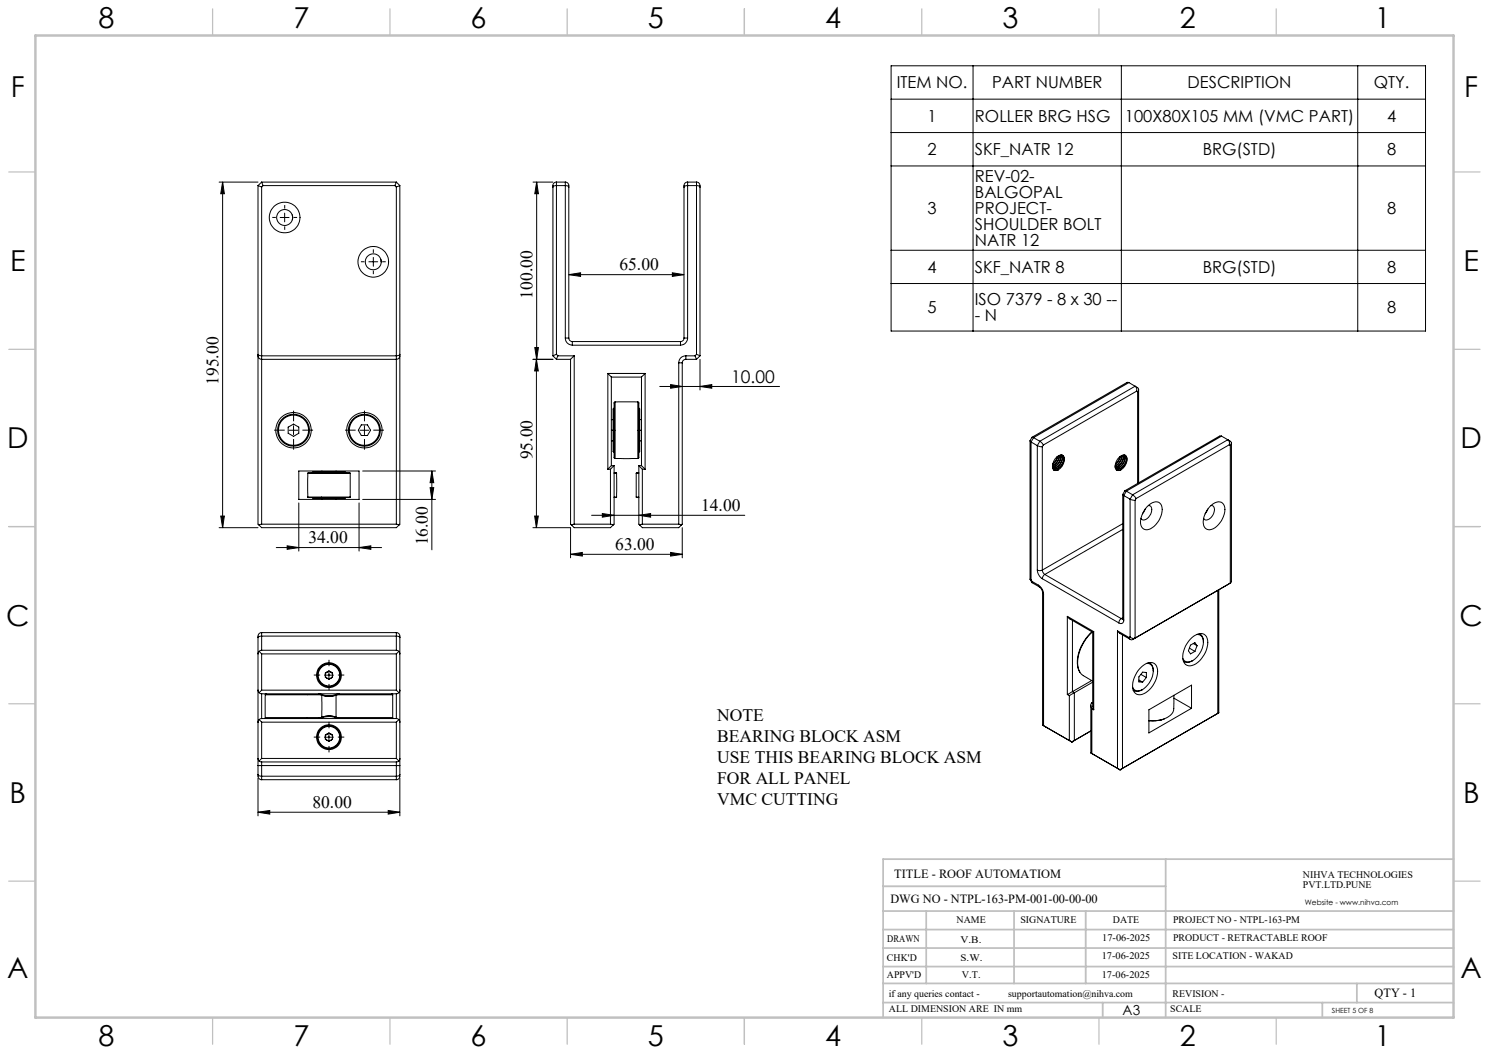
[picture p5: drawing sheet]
<svg xmlns="http://www.w3.org/2000/svg" width="420mm" height="297mm" viewBox="0 0 420 297" stroke-linecap="round" stroke-linejoin="round" font-family="sans-serif">
<g fill="none" stroke="#000" stroke-width=".28">
<path d="M251.4 18.6h150.7v74.8h-150.7zM274.5 18.6v74.8M316.3 18.6v74.8M383 18.6v74.8M251.4 28h150.7M251.4 37.4h150.7M61.8 51.4h11M62.8 51.4l.5 3.2h-1zM62.8 51.4v97.4M72.8 52.3l1 .5M72.8 52.3v95.5l.3 .3M73.8 51.4l.4 .9"/>
<path d="M73.8 52.8v95M73.8 51.4h38M73.8 51.4l-1 .9M74.2 52.3h37.2M74.2 52.3l-.4 .5M111.4 52.3l.4 .5M111.8 51.4l-.4 .9M111.8 52.8v95M111.8 51.4l1 .9M112.8 52.3l-1 .5M112.8 52.3v95.6l-.3 .2M150.4 51.4h5.6"/>
<path d="M151.4 51.4l.5 3.2h-1.1zM151.4 51.4v49.9M156 52.8l.1-.3 .6-.2 3.2 .1 .5 .4M157 51.4a.95 .95 0 0 0-1 .9v48.1M157 51.4h2.5M157 51.4v48.5M159.5 51.4a.96 .96 0 0 1 .9 .9v43.1M159.5 51.4v44M192.9 52.8l.8-.5h2.9l.6 .2 .2 .3M194 51.4a.96 .96 0 0 0-1.1 .9v43.1M194 51.4h2.5M194 51.4v44"/>
<path d="M196.5 51.4a.95 .95 0 0 1 .9 .9v48.1M196.5 51.4v48.5M251.4 46.8h150.7M79 61.3h2.5M80.3 60.1v2.5M82.4 60.6v1.4M104 73.8h2.5M105.3 72.6v2.5M107.4 73.2l.1 .7M160.4 77.5l3.4-.6v1.1zM160.4 77.5h32.5M189.7 76.9l3.2 .6-3.2 .5z"/>
<path d="M251.4 70.6h150.7M251.4 80h150.7M72.8 99.9l.3 .4 .7 .1h38l.6-.1 .4-.4M150.8 98h1.1l-.5 3.3zM157 99.9l-1 .5M157 99.9l.4 .5M159.5 95.4a1.99 1.99 0 0 0 1.9 2M159.5 95.4h.9M160.4 95.4a.96 .96 0 0 0 1 .9M161.4 96.3v1.1M161.4 97.4h30.5M161.4 96.3h30.5"/>
<path d="M191.9 96.3v1.1M192.9 95.4a.96 .96 0 0 1-1 .9M192.9 95.4h1.1M194 95.4a2.05 2.05 0 0 1-2.1 2M196.5 99.9l.9 .5M196.5 99.9l-.5 .5M72.8 100.4a1.02 1.02 0 0 0 1 .9h38a.96 .96 0 0 0 1-.9M101.9 119.8h1.7l.9 1.6-.9 1.4h-1.7l-.8-1.4zM150.3 101.3h5.7M151.3 101.3l.5 3.3h-1zM151.3 101.3v47.5M156 100.4l1 .9"/>
<path d="M157 101.3h3.9M157.4 100.4l-.4 .9M157.4 100.4h4.6M160.9 101.3v46.5l.4 .3M162 100.4l-1.1 .9M162 100.4v47.4M171.4 105.3l1 1.1M171.4 105.3h10.6M171.4 105.3v27.1M172.4 118.4h.5M172.4 106.4h8.5M172.4 106.4v24.9"/>
<path d="M173.2 115.1l-.3 .3v6M173.5 113.4h6.4M173.5 113.4l-.3 .2v15.5l.3 .2M173.5 113.4v15.9M179.9 113.4l.3 .2v15.5l-.3 .2M179.9 113.4v15.9M180.2 115.1l.2 .3v6M180.4 118.4h.5M180.9 106.4v24.9M182 105.3l-1.1 1.1M182 105.3v27.1M186.1 109h33.8"/>
<path d="M189.2 108.5l3.2 .5-3.2 .5zM191.5 102.3h.9M191.5 102.3v45.5M192.4 102.3v45.6l-.2 .2M193.5 100.4v.9M193.5 100.4a1.93 1.93 0 0 0-2 1.9M193.5 101.3a.97 .97 0 0 0-1.1 1M193.5 101.3h3M193.5 100.4h2.5M196 100.4l.5 .9M197.4 100.4l-.9 .9M197.4 109l3.4-.5v1z"/>
<path d="M197.4 101.3v8.7M318.4 107.9h-.6l-26.7 15.4M318.4 107.9l1.8 1M318.4 107.9l-26.9 15.5M320.2 108.9l.4 .5v.9M320.2 108.9l.7 .5a.73 .73 0 0 1 0 1.1M320.2 108.9l-26.9 15.6M320.6 110.3l-26.3 15.2M320.6 110.3l.3 .2M320.9 110.5v25.8M321.2 109.9v26.3M81.3 120.5l1.5-.9 1.5 .9v1.7l-1.5 .9-1.5-.9z"/>
<path d="M81.5 121.4h2.5M82.8 120.1v2.5M82.8 125.6v.2M84.3 132.9h17v8h-17zM86.8 133.5v6.7M86.8 133.5l.1-.2 11.9 .2M86.8 133.5h12M88.1 133.3l.2-.2h9l.2 .2M90.8 132.9v.2M94.8 132.9v.2M98.3 121.4h.2M98.8 133.5v6.7"/>
<path d="M101.5 121.4h2.5M102.3 132.9h20.5M102.8 120.1v2.5M121.3 137.5h1l-.5 3.4zM121.8 132.9l.5 3.2h-1zM121.8 132.9v22.2M171.4 132.4h.8M172.2 132.4v15.4M172.4 131.3l-1 1.1M172.4 124.4h.5M172.4 131.3h.8M172.4 121.4h.5"/>
<path d="M172.9 121.4v4.3a2.08 2.08 0 0 0 .3 1.9M173.2 133.3l.7 .2M173.2 131.3l-1 1.1M173.2 131.3v16.5l-.3 .3M173.2 133.5h.7M173.5 129.3h6.4M173.9 133.5v6.7M179.5 133.5v6.7M179.5 133.5h.7M180.2 133.3l-.7 .2M180.2 131.3l1 1.1M180.2 131.3v16.6l.3 .2"/>
<path d="M180.2 131.3h.7M180.4 121.4v4.3a2.31 2.31 0 0 1-.2 1.9M180.4 124.4h.5M180.4 121.4h.5M180.9 131.3l1.1 1.1M181.2 132.4h.8M181.2 132.4v15.4M290.5 124.4v39l.3 .1M290.8 124.7v38.8M290.8 124.7l1.8 1M291.1 123.4l-.6 .9 .3 .4M291.1 123.4h.4"/>
<path d="M291.5 123.4l1.8 1.1M291.5 123.4l-.7 1.3M292.6 125.7l1.4 .3M292.6 125.7v35.1M293.3 124.5l1 1M293.3 124.5l-.7 1.2M294 126v34.8M294.3 125.5l-.3 .5M297.3 132.6l.2 .1 .9-.1M298.2 128.8l-.3 1-.9 1M298.4 128.7a4 4 0 0 1-1.5 2.3M298.7 128.5v.4a3.5 3.5 0 0 1-1.8 2.5"/>
<path d="M298.8 128.4a3.3 3.3 0 0 1-1.9 3.1M299.1 128.4a3.1 3.1 0 0 1-2.2 3.3 1.14 1.14 0 0 0 1 .7 1.14 1.14 0 0 0 1-.6 3.1 3.1 0 0 0 1.2-2.9M299.2 128.4a3.2 3.2 0 0 1-2.3 3.4M299.4 128.3a2.9 2.9 0 0 1-2.4 3.7M299.5 128.4a2.81 2.81 0 0 1-2.4 3.6M299.6 128.4a2.48 2.48 0 0 1-.6 3.2l-.3 .3a1.36 1.36 0 0 1-1.5 .2M300.1 128.9a1.11 1.11 0 0 0-1-.6 1.11 1.11 0 0 0-1 .6 2.98 2.98 0 0 0-.9 3.6l.4 .2 .8-.1M300.1 128.9a3.4 3.4 0 0 1-1.7 3.7M314.9 132.6l.3 .1 .9-.1M315.9 128.8l-.4 1-.9 1M316.1 128.7a4 4 0 0 1-1.5 2.3M316.4 128.5l-.3 1.2-.4 .8-1.2 .9"/>
<path d="M316.5 128.4a3.3 3.3 0 0 1-2 3.1M316.7 139.4v35.1M316.8 128.4a3.1 3.1 0 0 1-2.2 3.3 1.14 1.14 0 0 0 1 .7 1.14 1.14 0 0 0 1-.6 3.1 3.1 0 0 0 1.2-2.9M316.9 128.4a3.1 3.1 0 0 1-2.3 3.4M317 139.8l1.8 1M317 139.8v35.1M317.1 128.3a2.97 2.97 0 0 1-2.4 3.7 2.86 2.86 0 0 0 2.5-3.6M317.3 128.4a2.41 2.41 0 0 1-.4 3l-1 .7h-1M317.7 138.5h-.4l-.6 .9 .3 .4M317.7 138.5l-.7 1.3M317.7 138.5l1.8 1.1M317.8 128.9a1.14 1.14 0 0 0-2 0 2.98 2.98 0 0 0-.9 3.6l.4 .2 .8-.1"/>
<path d="M317.8 128.9a3.4 3.4 0 0 1-1.7 3.7M319.5 139.6l1 1M319.5 139.6l-.7 1.2M344.6 123h-.6l-26.7 15.4M344.6 123l-26.9 15.5M344.6 123l1.7 1M346.3 124l.5 .7-.1 .7M346.3 124l.7 .5a.69 .69 0 0 1 0 1.1M346.3 124l-26.8 15.6M346.7 125.4l-26.2 15.2M346.7 125.4l.3 .2M347 125.6v38.9"/>
<path d="M347.3 125v39l-.3 .5M61.8 148.8h11M62.3 145.6h1l-.5 3.2zM73.1 148.1l.7 .7h38l.7-.7M73.8 147.8l-.7 .3M73.8 147.8h38M77.9 154.4h29.7M81 153.9l3.3 .5-3.3 .5zM84.3 141.8v13.6M86.8 140.2l.1 .1 11.9-.1M86.8 140.2h12M88.1 140.3l.2 .3h9l.2-.3"/>
<path d="M90.8 140.6v.3M94.8 140.6v.3M101.3 154.4l3.3-.5v1zM101.3 141.8v13.6M102.3 140.9h20.5M111.8 147.8l.7 .3M150.3 148.8h10.6v8.5M150.8 145.6h1l-.5 3.2zM160.9 156.3l3.4-.5v1zM160.9 156.3h31.5M161.3 148.1l.7 .7h10.2l.7-.7M162 147.8l-.7 .3"/>
<path d="M162 147.8h10.2M166.9 145.3h43.2M169.9 144.8l3.3 .5-3.3 .6zM172.2 147.8l.7 .3M173.2 140.2h.7M173.9 140.2l-.7 .1M179.5 140.2l.7 .1M179.5 140.2h.7M180.2 145.3l3.3-.5v1.1zM180.5 148.1l.7 .7h10.3l.7-.7M181.2 147.8l-.7 .3M181.2 147.8h10.3"/>
<path d="M189.2 155.8l3.2 .5-3.2 .5zM191.5 147.8l.7 .3M192.4 148.8v8.5M316.7 147.7l-22.7 13.1M316.7 149.3l-22 12.7M318.8 140.8l1.4 .3M318.8 140.8v38.8M320.2 141.1v38.9M320.5 140.6l-.3 .5M323 143.6l-.7 1.3M323.5 142.9a2.76 2.76 0 0 1 3.7-1 3.8 3.8 0 0 1 0 4.4 4.8 4.8 0 0 1-4.1 3.1 2.41 2.41 0 0 1-1.2-3.4l.8-1.9zM323.9 142.6h.1a1.08 1.08 0 0 1 .8 1.5 2.82 2.82 0 0 1-2.5 2.5l-.5-.4"/>
<path d="M340.7 143.6l-.8 1.3M341.2 142.9a2.76 2.76 0 0 1 3.6-1 4.5 4.5 0 0 1-.7 5.6 3.1 3.1 0 0 1-4.1 1.5 3.8 3.8 0 0 1 0-4.3zM341.6 142.6a1.22 1.22 0 0 1 .8 2 2.55 2.55 0 0 1-2.4 2l-.5-.4M72.8 179.8l.8-.4h38.4l.8 .4M73.8 178.4a.96 .96 0 0 0-1 1v34.5M73.8 178.4v5M73.8 178.4h38M111.8 178.4a.95 .95 0 0 1 1 1v34.5M111.8 178.4v5M290.5 163.4l.6 .9M290.8 163.5l.3 .5M291.1 164v.4l2.1 1.1"/>
<path d="M291.1 164l1.8 1.1M292.6 160.8a3.2 3.2 0 0 0 1.4 2.4M292.6 160.8l.7 .2 .7-.2M292.9 165.1a3.2 3.2 0 0 1 1.5 2.4M292.9 165.1l.3 .4M293.2 165.5l.6 .7 .3 .9M294 160.8l.1 .5 .6 .7M294 163.2l21.6 12.5M294.1 167.1l.3 .4M294.1 167.1v37.4M294.4 167.5v37.2M294.7 162l-.6 .7-.1 .5"/>
<path d="M294.7 162l21.6 12.5M301.1 173.8l.5 .7 6.6 3.8M301.1 173.8l7.4 4.3M301.1 173.8v22.1M302.5 175v20.1M308 178.2a11.3 11.3 0 0 0-3.9 10.3l.5 1M308.1 178.3a11.5 11.5 0 0 0-3.9 10.2l.8 1.6 3.2 2M308.2 178.3v21.1l.3 .8M308.5 178.1l-.3 .2M308.5 178.1v22.1M315.2 177.9l.7 .8 3 1.7M315.2 177.9v38.8l.7 .4"/>
<path d="M315.2 177.9l3.3 1.9M316.3 174.5l-.5 .5-.2 .7M316.3 174.5l.4 .1M316.6 179.1v37.6M316.7 174.5v.1M316.7 174.5l.3 .4M316.7 174.2l-.4 .3M317 174.9a.85 .85 0 0 1-.4 .9 .85 .85 0 0 1-1-.1M318.5 179.8a.73 .73 0 0 0 1 .6M318.8 179.6l.6 .4h.8M318.8 179.6l-.3 .2M320.2 180l-.7 .4"/>
<path d="M337.5 179a1.8 1.8 0 0 1 1.9 2.1M338.3 178.7l.5 .3 .5 .8 .1 1.3M338.3 178.7l.2 .1M343.5 166.5v34.7M343.8 166.3v34.7M347 164.5l-26.8 15.5M347 164.5l-27.5 15.9M72.8 194.7l.3 .7M73.1 183.7l-.3 .7M73.1 195.4l.7 .3M73.1 183.7l.7 .7M73.8 183.4l-.7 .3"/>
<path d="M73.8 184.4v10.3M73.8 195.7v7M73.8 194.7h38M73.8 184.4h38M73.8 194.7l-.7 .7M73.8 195.7h38M73.8 183.4h38M74.8 196v6.4M74.8 196h15.7M75.1 195.7l-.3 .3M90.3 195.7a5.9 5.9 0 0 0 5 0M90.8 196.1v6.2"/>
<path d="M91.5 190.4h2.6M91.8 189.8l1-.6 1 .6v1.2l-1 .6-1-.6zM92.8 189.2v2.5M94.8 196.1v6.2M95.1 196h15.7M95.6 195.7a6.1 6.1 0 0 1-5.7 0 6.1 6.1 0 0 0 5.8 0M110.5 195.7l.3 .3M110.8 196v6.4M111.8 183.4l.7 .3M111.8 184.4v10.3M111.8 195.7v7M111.8 194.7l.7 .7"/>
<path d="M112.5 183.7l.3 .7M112.5 195.4l-.7 .3M112.5 183.7l-.7 .7M112.8 194.7l-.3 .7M301.1 195.9l.5 .3M301.6 196.2v12.7M302.5 195.1l-1.4 .8M302.5 195.1l.5 .3M303 195.4l-1.4 .8M303 195.4v13.5M307.7 198.9v13.5M307.9 191.9l-5.4 3.2"/>
<path d="M308 198.3a1.26 1.26 0 0 0 0 1.6M308 199.9v12.6M308 199.9l.5 .3M308 198.3l.2 .1M308.2 198.1l-.2 .2M308.2 192.4l-5.2 3M319.5 193.8a1.77 1.77 0 0 0 2.8 .7M321.2 191.8l1.1 .6M321.6 188.5a3.1 3.1 0 0 1 4.3-1.1 5.4 5.4 0 0 1-.7 6 4.5 4.5 0 0 1-4.6 2.4 3.2 3.2 0 0 1-.9-4l.9-2.1zM321.8 190.2l1.6 .9M322.3 194.5a2.34 2.34 0 0 1-2.6 .2l.2 .1M323.4 187.1a1.85 1.85 0 0 1 1.9 2.4 6.9 6.9 0 0 1-3 5"/>
<path d="M323.4 191.1v-1.4l-1.1-.1-1.1 1.3v1.4l1.1 .1M323.4 191.1l-1.1 1.3M324.4 187l-.3-.1 .9 .8 .3 1.6M331.1 196.1v3.8a4 4 0 0 1-3.5 3.1l-3.5 .3h1.9l2.4-.5M331.1 196.9l5 2.9M333.8 186.5l.2 .1M335.5 182.8l1.5 .9M335.7 180.3a3.5 3.5 0 0 1 4-1.4 3.7 3.7 0 0 1 .6 4.3 6.1 6.1 0 0 1-5.1 4.6 2.66 2.66 0 0 1-1.5-3.5l.7-2.1zM336.4 186.3l-.9 .5a1.68 1.68 0 0 1-1.7-.3M336.6 181.5l1 .6M337.6 182.1l-.6 1.6M337.6 182.1l-.6-.8-1.2 .7-.6 1.5 .6 .9 1.2-.7"/>
<path d="M339.4 181.1a6.1 6.1 0 0 1-4.2 5.6 1.51 1.51 0 0 1-1.6-1M72.8 213.9l.3 .7M72.8 215.9h1M72.8 213.9v2M72.8 218.5l.8 .4h38.4l.6-.1 .2-.3M72.8 215.9v3a1.02 1.02 0 0 0 1 1M72.8 219.5v10.6M73.1 202.9l-.3 .8M73.1 214.6l.7 .3M73.1 202.9l.7 .8M73.8 202.7l-.7 .2M73.8 214.9v1"/>
<path d="M73.8 203.7v10.2M73.8 215.9v4M73.8 213.9l-.7 .7M73.8 203.7h38M73.8 213.9h38M73.8 214.9h38M73.8 202.7h38M73.8 215.9h38M73.8 219.9h38M74.8 202.4l.3 .3M74.8 202.4h15.7M90.3 202.7a5.9 5.9 0 0 1 5 0"/>
<path d="M91.5 207.9h2.6M91.8 207.3l1-.6 1 .6v1.2l-1 .6-1-.6zM92.8 206.7v2.5M95.1 202.4h15.7M95.6 202.7a6.1 6.1 0 0 0-5.7 0 6.1 6.1 0 0 1 5.8 0M110.8 202.4l-.3 .3M111.8 202.7l.7 .2M111.8 214.9v1M111.8 215.9h1M111.8 203.7v10.2M111.8 215.9v4M111.8 213.9l.7 .7"/>
<path d="M112.5 202.9l.3 .8M112.5 214.6l-.7 .3M112.5 202.9l-.7 .8M112.8 213.9l-.3 .7M112.8 213.9v2M112.8 215.9v3a.96 .96 0 0 1-1 1M112.8 219.5v10.6M294.1 204.5l.3 .2M294.1 204.5l8.2 4.8M294.4 204.7l7.2 4.2M301.6 208.9l.7 .4M302.3 209.3h.1"/>
<path d="M303 208.9l-.7 .4M303 208.9l4.7-2.7-5.4 3.1M307.7 212.4l.3 .1M307.7 212.4l1 .5M308 212.5l7.9 4.6M315.9 217.1h.1M316.6 216.7l-.7 .4M324.1 200.2l12-7v6.6l-12 6.9zM343.5 201.2l-26.9 15.5M343.8 201l-.3 .2M343.8 201l-27.9 16.1M72.8 229.1l3.3-.5v1z"/>
<path d="M72.8 229.1h40M109.5 228.6l3.3 .5-3.3 .5z"/>
<circle cx="80.3" cy="61.3" r="2.25"/>
<circle cx="80.3" cy="61.3" r="4.3"/>
<circle cx="105.3" cy="73.9" r="2.25"/>
<circle cx="105.3" cy="73.9" r="4.3"/>
<circle cx="82.8" cy="121.3" r="4.2"/>
<circle cx="82.8" cy="121.3" r="4.5"/>
<circle cx="82.8" cy="121.3" r="5"/>
<circle cx="102.8" cy="121.3" r="4.5"/>
<circle cx="102.8" cy="121.3" r="4.2"/>
<circle cx="102.8" cy="121.3" r="5"/>
<circle cx="92.8" cy="190.4" r="3.2"/>
<circle cx="92.8" cy="190.4" r="3.5"/>
<circle cx="92.8" cy="190.4" r="1.01"/>
<circle cx="92.8" cy="190.4" r="3"/>
<circle cx="92.8" cy="207.9" r="3.3"/>
<circle cx="92.8" cy="207.9" r="3.5"/>
<circle cx="92.8" cy="207.9" r="1.03"/>
<circle cx="92.8" cy="207.9" r="3.1"/>
</g>
<g fill="none" stroke="#000" stroke-width=".28" stroke-dasharray="15.2 1.3 1.3 1.3" stroke-linecap="butt">
<path d="M80.3 58.8v-1M77.8 61.3h-1M80.3 63.8v1M82.8 61.3h1M102.8 73.8h-1M105.3 71.3v-1M105.3 76.3v1M107.8 73.8h1M82.8 118.8v-3M102.8 118.8v-3M80.3 121.3h-3M82.8 123.8v3"/>
<path d="M85.3 121.3h3M100.3 121.3h-3M102.8 123.8v3M105.3 121.3h3M90.3 190.4h-1.8M92.8 187.9v-1.8M92.8 192.9v1.8M95.3 190.4h1.8M90.3 207.9h-1.8M92.8 205.4v-1.8M92.8 210.4v1.8M95.3 207.9h1.8"/>
</g>
<g fill="none" stroke="#c0c0c0" stroke-width=".35">
<path d="M60 2.5v7.5M110 2.5v7.5M160 2.5v7.5M210 2.5v7.5M260 2.5v7.5M310 2.5v7.5M360 2.5v7.5M2.5 48.5h7.5M410 48.5h7.5M2.5 98.5h7.5M410 98.5h7.5M2.5 148.5h7.5"/>
<path d="M410 148.5h7.5M2.5 198.5h7.5M410 198.5h7.5M2.5 248.5h7.5M410 248.5h7.5M60 287v7.5M110 287v7.5M160 287v7.5M210 287v7.5M260 287v7.5M310 287v7.5M360 287v7.5"/>
</g>
<g fill="none" stroke="#c0c0c0" stroke-width=".5">
<path d="M249.1 257h160.9M249.1 250h79.7M261.3 257v20.4M286 257v20.4M306.2 257v20.4M328.8 242.3v44.7M410 242.3h-160.9v44.7M249.1 272.6h160.9M249.1 267.4h160.9M249.1 262.2h160.9M249.1 277.4h160.9M382.7 277.4v5.4"/>
<path d="M249.1 282.8h160.9M311 282.8v4.2M373 282.8v4.2"/>
</g>
<path d="M10 10h400v277h-400z" fill="none" stroke="#c0c0c0" stroke-width=".7"/>
<g fill="#000">
<path d="M62.8 51.4l.5 3.2h-1zM62.3 145.6h1l-.5 3.2zM121.8 132.9l.5 3.2h-1zM121.3 137.5h1l-.5 3.4zM151.4 51.4l.5 3.2h-1.1zM150.8 98h1.1l-.5 3.3z"/>
<path d="M160.4 77.5l3.4-.6v1.1zM189.7 76.9l3.2 .6-3.2 .5zM160.9 156.3l3.4-.5v1zM189.2 155.8l3.2 .5-3.2 .5z"/>
<path d="M151.3 101.3l.5 3.3h-1zM150.8 145.6h1l-.5 3.2z"/>
<path d="M189.2 108.5l3.2 .5-3.2 .5zM197.4 109l3.4-.5v1z"/>
<path d="M81 153.9l3.3 .5-3.3 .5zM101.3 154.4l3.3-.5v1z"/>
<path d="M169.9 144.8l3.3 .5-3.3 .6zM180.2 145.3l3.3-.5v1.1z"/>
<path d="M109.5 228.6l3.3 .5-3.3 .5zM72.8 229.1l3.3-.5v1z"/>
</g>
<g font-size="8.1">
<text x="27.8" y="8">8</text>
<text x="82.8" y="8">7</text>
<text x="132.8" y="8">6</text>
<text x="182.8" y="8">5</text>
<text x="232.8" y="8">4</text>
<text x="282.8" y="8">3</text>
<text x="332.8" y="8">2</text>
<text x="387.8" y="8">1</text>
<text x="3" y="27.2">F</text>
<text x="413" y="27.2">F</text>
<text x="2.8" y="76.5">E</text>
<text x="412.8" y="76.5">E</text>
<text x="2" y="126.5">D</text>
<text x="412" y="126.5">D</text>
<text x="1.7" y="176.5">C</text>
<text x="411.7" y="176.5">C</text>
<text x="2.7" y="226.5">B</text>
<text x="412.7" y="226.5">B</text>
<text x="2" y="275.7">A</text>
<text x="412" y="275.7">A</text>
<text x="27.8" y="295">8</text>
<text x="82.8" y="295">7</text>
<text x="132.8" y="295">6</text>
<text x="182.8" y="295">5</text>
<text x="232.8" y="295">4</text>
<text x="282.8" y="295">3</text>
<text x="332.8" y="295">2</text>
<text x="387.8" y="295">1</text>
</g>
<g font-size="4.9">
<text x="174.7" y="76.3">65.00</text>
<text x="150.2" y="84.2" transform="rotate(-90 150.2 84.2)">100.00</text>
<text x="206.2" y="107.9">10.00</text>
<text x="61.6" y="108.6" transform="rotate(-90 61.6 108.6)">195.00</text>
<text x="150.2" y="129.6" transform="rotate(-90 150.2 129.6)">95.00</text>
<text x="197.8" y="144.2">14.00</text>
<text x="87" y="153.3">34.00</text>
<text x="120.7" y="153.8" transform="rotate(-90 120.7 153.8)">16.00</text>
<text x="173.5" y="155.1">63.00</text>
<text x="202.3" y="203.3">NOTE</text>
<text x="202.3" y="209.2">BEARING BLOCK ASM</text>
<text x="202.3" y="215.2">USE THIS BEARING BLOCK ASM</text>
<text x="202.3" y="221.1">FOR ALL PANEL</text>
<text x="88.1" y="227.9">80.00</text>
<text x="202.3" y="227">VMC CUTTING</text>
</g>
<g font-size="4.7">
<text x="253" y="24.9">ITEM NO.</text>
<text x="279.8" y="24.9">PART NUMBER</text>
<text x="335" y="24.9">DESCRIPTION</text>
<text x="387.5" y="24.9">QTY.</text>
<text x="261.6" y="34.3">1</text>
<text x="275" y="34.3">ROLLER BRG HSG</text>
<text x="317.3" y="34.3">100X80X105 MM (VMC PART)</text>
<text x="391.2" y="34.3">4</text>
<text x="261.6" y="43.8">2</text>
<text x="275" y="43.8">SKF_NATR 12</text>
<text x="339.2" y="43.8">BRG(STD)</text>
<text x="391.2" y="43.8">8</text>
<text x="275" y="51.3">REV-02-</text>
<text x="275" y="55.8">BALGOPAL</text>
<text x="261.6" y="60.4">3</text>
<text x="275" y="60.4">PROJECT-</text>
<text x="275" y="64.9">SHOULDER BOLT</text>
<text x="391.2" y="60.4">8</text>
<text x="275" y="69.4">NATR 12</text>
<text x="261.6" y="76.9">4</text>
<text x="275" y="76.9">SKF_NATR 8</text>
<text x="339.2" y="76.9">BRG(STD)</text>
<text x="391.2" y="76.9">8</text>
<text x="261.6" y="88.3">5</text>
<text x="275" y="86.1">ISO 7379 - 8 x 30 --</text>
<text x="391.2" y="88.3">8</text>
<text x="275" y="90.6">- N</text>
</g>
<text font-size="3.9" x="316.7" y="286.4">A3</text>
<g font-size="3.5">
<text x="252.2" y="247.6">TITLE - ROOF AUTOMATIOM</text>
<text x="251.2" y="254.7">DWG NO - NTPL-163-PM-001-00-00-00</text>
<text x="387.7" y="281.1">QTY - 1</text>
</g>
<g font-size="2.8">
<text x="367.5" y="247.6">NIHVA TECHNOLOGIES</text>
<text x="367.5" y="250.5">PVT.LTD.PUNE</text>
<text x="269.8" y="260.3">NAME</text>
<text x="287.8" y="260.3">SIGNATURE</text>
<text x="313.9" y="260.4">DATE</text>
<text x="330.9" y="260.4">PROJECT NO - NTPL-163-PM</text>
<text x="250.3" y="265.6">DRAWN</text>
<text x="270.9" y="266.1">V.B.</text>
<text x="310.9" y="265.5">17-06-2025</text>
<text x="330.9" y="265.5">PRODUCT - RETRACTABLE ROOF</text>
<text x="250.2" y="271.1">CHK'D</text>
<text x="250.2" y="275.8">APPV'D</text>
<text x="270.9" y="271.1">S.W.</text>
<text x="271.3" y="275.8">V.T.</text>
<text x="310.8" y="270.6">17-06-2025</text>
<text x="310.8" y="275.8">17-06-2025</text>
<text x="330.7" y="270.6">SITE LOCATION - WAKAD</text>
<text x="250.7" y="281.1">if any queries contact -</text>
<text x="284.3" y="281.1">supportautomation@nihva.com</text>
<text x="330.7" y="281.1">REVISION -</text>
<text x="250.7" y="285.6">ALL DIMENSION ARE IN mm</text>
<text x="330.1" y="285.6">SCALE</text>
</g>
<text font-size="2.1" x="368.1" y="255.1">Website - www.nihva.com</text>
<text font-size="2" x="375.7" y="285.6">SHEET 5 OF 8</text>
</svg>
